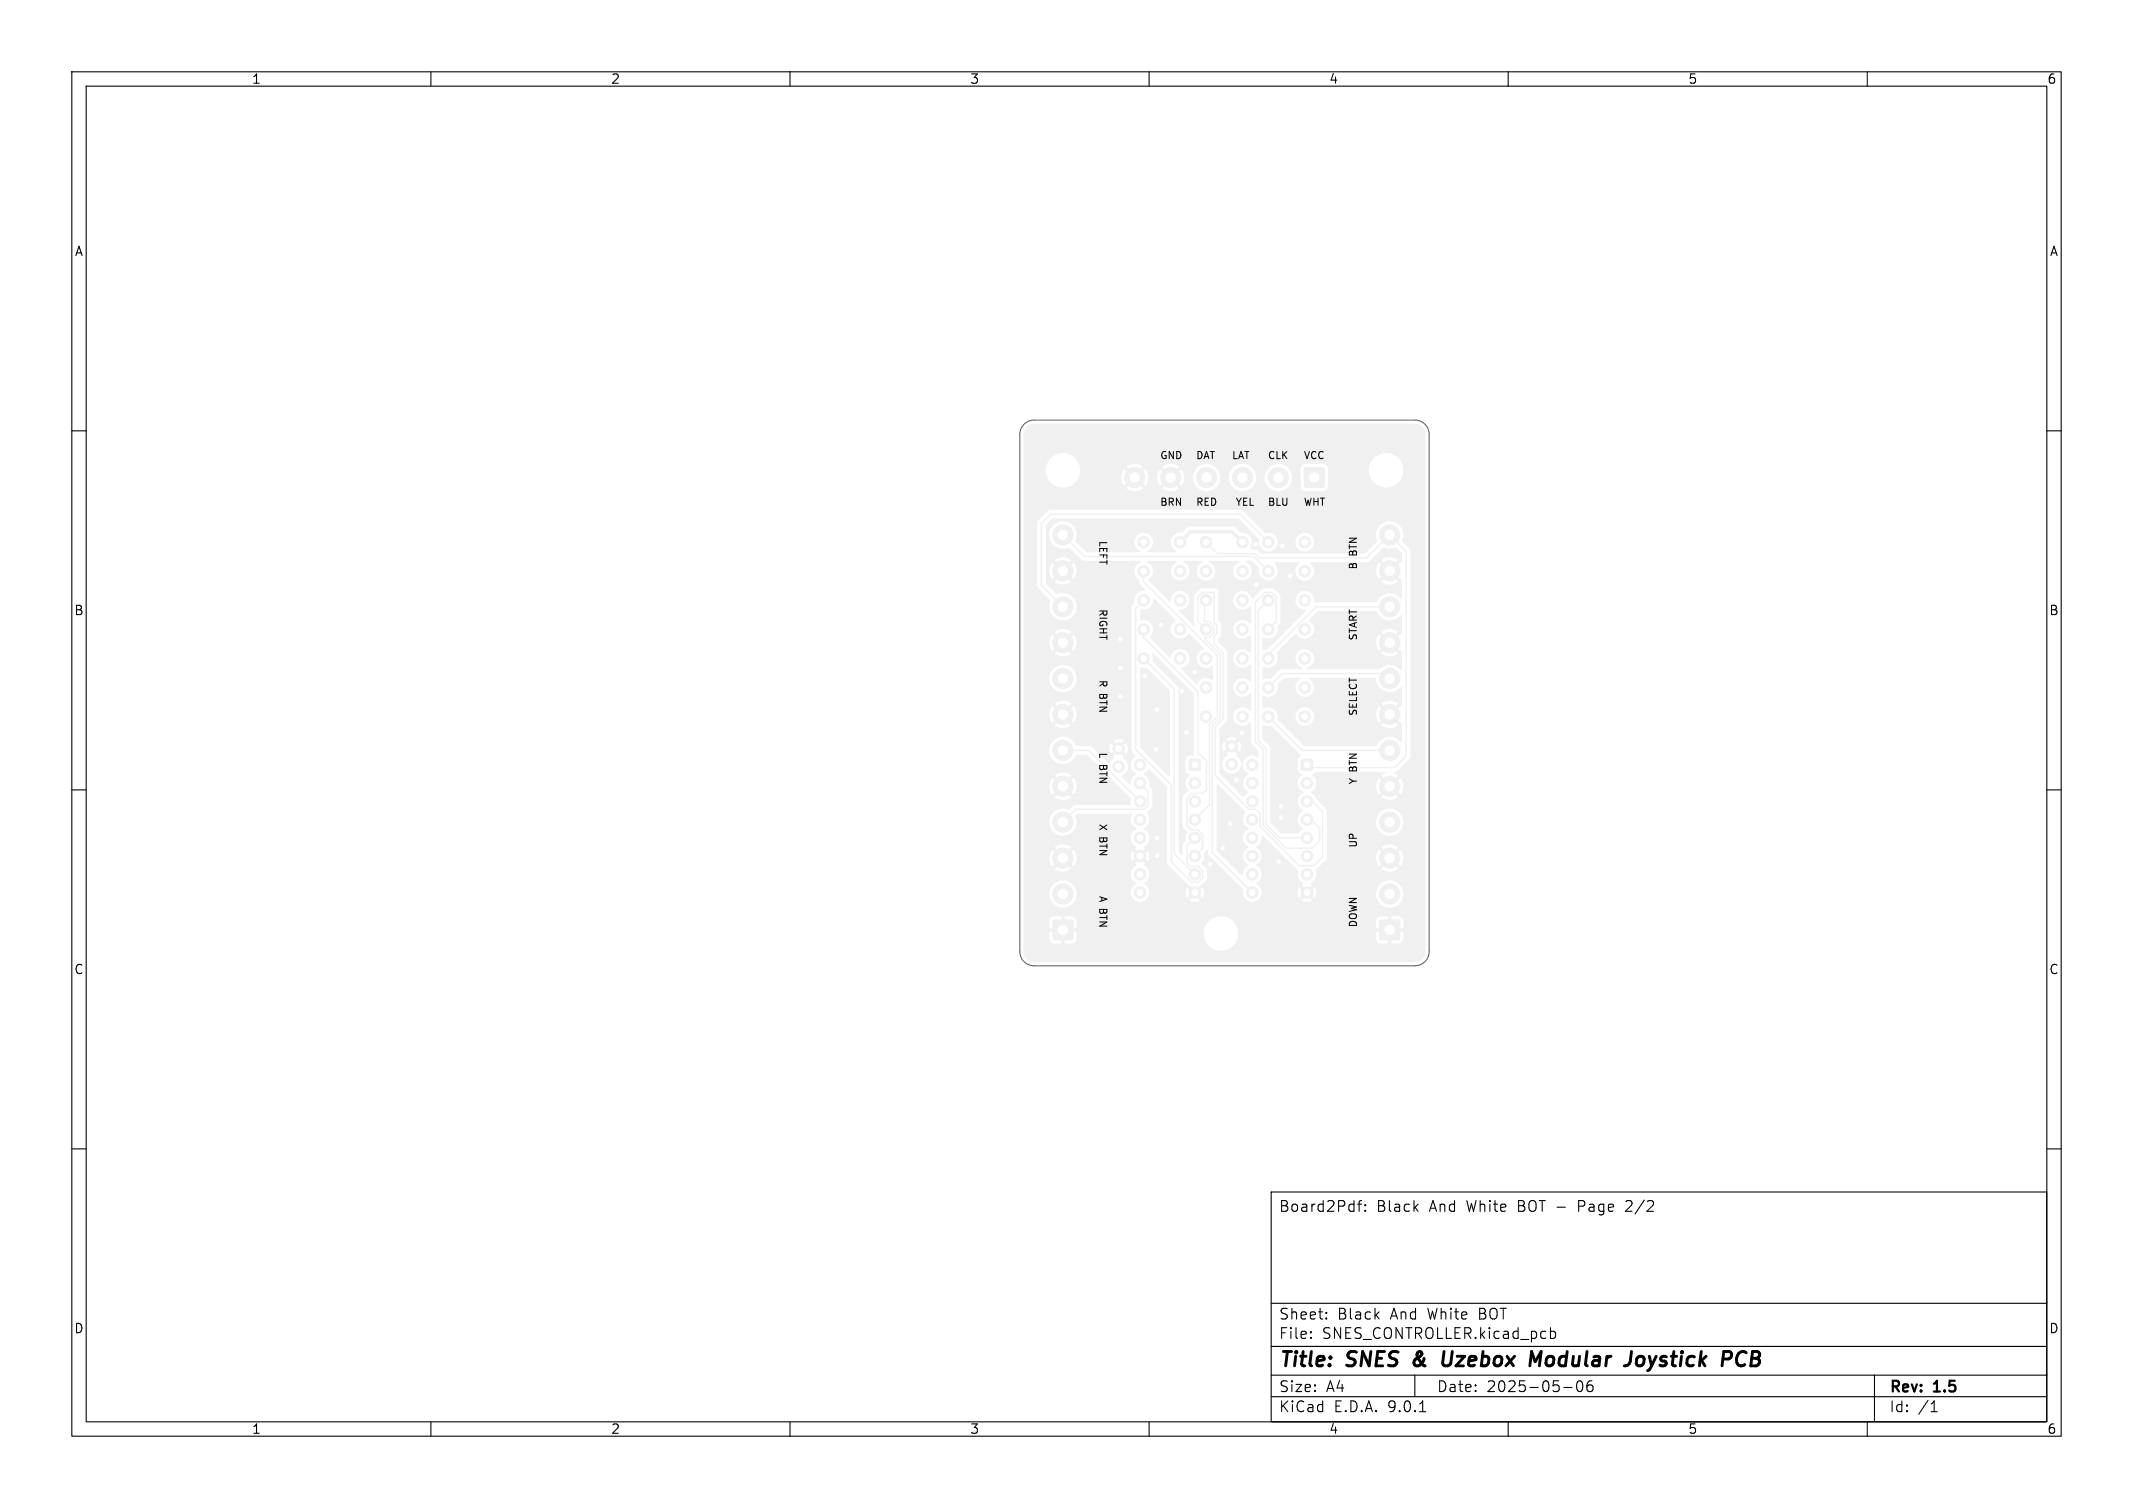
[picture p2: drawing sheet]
<svg xmlns="http://www.w3.org/2000/svg" width="297mm" height="210mm" viewBox="0 0 297 210" stroke-linecap="round" stroke-linejoin="round" font-family="sans-serif">
<g fill="#f0f0f0" stroke="#f0f0f0" stroke-width=".14">
<path d="M192.2 128.2l.2-.1 2.4 .1 .1 .2-.1 2.4-.1 .1-2.5-.1-.1-.1z"/>
<path d="M165.6 105.8l.2-.1 1.3 .1 .1 .2-.1 1.2-.2 .1-1.3-.1v-.1z"/>
<path d="M146.7 128.2l.2-.1 2.4 .1 .1 .2-.1 2.4-.1 .1-2.5-.1-.1-.1z"/>
<path d="M181.7 65.2l.2-.1 2.4 .1 .1 .2-.1 2.4-.1 .1-2.5-.1-.1-.1z"/>
<path d="M181.3 105.8l.1-.1 1.3 .1 .1 .2-.1 1.2-.2 .1-1.2-.1-.1-.1z"/>
<circle cx="173" cy="75.5" r=".8"/>
<circle cx="167.9" cy="75.5" r=".8"/>
<circle cx="173" cy="83.6" r=".8"/>
<circle cx="167.9" cy="83.6" r=".8"/>
<circle cx="164.3" cy="87.6" r=".8"/>
<circle cx="159.2" cy="87.6" r=".8"/>
<circle cx="193.5" cy="124.5" r="1.4"/>
<circle cx="193.5" cy="119.5" r="1.4"/>
<circle cx="193.5" cy="114.5" r="1.4"/>
<circle cx="193.5" cy="109.5" r="1.4"/>
<circle cx="193.5" cy="104.5" r="1.4"/>
<circle cx="193.5" cy="99.5" r="1.4"/>
<circle cx="193.5" cy="94.5" r="1.4"/>
<circle cx="193.5" cy="89.5" r="1.4"/>
<circle cx="193.5" cy="84.5" r="1.4"/>
<circle cx="193.5" cy="79.5" r="1.4"/>
<circle cx="193.5" cy="74.5" r="1.4"/>
<circle cx="166.4" cy="109.1" r=".8"/>
<circle cx="166.4" cy="111.6" r=".8"/>
<circle cx="166.4" cy="114.1" r=".8"/>
<circle cx="166.4" cy="116.7" r=".8"/>
<circle cx="166.4" cy="119.2" r=".8"/>
<circle cx="166.4" cy="121.8" r=".8"/>
<circle cx="166.4" cy="124.3" r=".8"/>
<circle cx="158.7" cy="124.3" r=".8"/>
<circle cx="158.7" cy="121.8" r=".8"/>
<circle cx="158.7" cy="119.2" r=".8"/>
<circle cx="158.7" cy="116.7" r=".8"/>
<circle cx="158.7" cy="114.1" r=".8"/>
<circle cx="158.7" cy="111.6" r=".8"/>
<circle cx="158.7" cy="109.1" r=".8"/>
<circle cx="158.7" cy="106.5" r=".8"/>
<circle cx="164.3" cy="91.7" r=".8"/>
<circle cx="159.2" cy="91.7" r=".8"/>
<circle cx="181.7" cy="95.7" r=".8"/>
<circle cx="176.6" cy="95.7" r=".8"/>
<circle cx="164.3" cy="75.5" r=".8"/>
<circle cx="159.2" cy="75.5" r=".8"/>
<circle cx="181.7" cy="79.5" r=".8"/>
<circle cx="176.6" cy="79.5" r=".8"/>
<circle cx="148" cy="124.5" r="1.4"/>
<circle cx="148" cy="119.5" r="1.4"/>
<circle cx="148" cy="114.5" r="1.4"/>
<circle cx="148" cy="109.5" r="1.4"/>
<circle cx="148" cy="104.5" r="1.4"/>
<circle cx="148" cy="99.5" r="1.4"/>
<circle cx="148" cy="94.5" r="1.4"/>
<circle cx="148" cy="89.5" r="1.4"/>
<circle cx="148" cy="84.5" r="1.4"/>
<circle cx="148" cy="79.5" r="1.4"/>
<circle cx="148" cy="74.5" r="1.4"/>
<circle cx="181.7" cy="75.5" r=".8"/>
<circle cx="176.6" cy="75.5" r=".8"/>
<circle cx="173" cy="79.5" r=".8"/>
<circle cx="167.9" cy="79.5" r=".8"/>
<circle cx="178" cy="66.5" r="1.4"/>
<circle cx="173" cy="66.5" r="1.4"/>
<circle cx="168" cy="66.5" r="1.4"/>
<circle cx="163" cy="66.5" r="1.4"/>
<circle cx="158" cy="66.5" r="1.4"/>
<circle cx="173" cy="95.7" r=".8"/>
<circle cx="167.9" cy="95.7" r=".8"/>
<circle cx="181.7" cy="99.8" r=".8"/>
<circle cx="176.6" cy="99.8" r=".8"/>
<circle cx="173" cy="87.6" r=".8"/>
<circle cx="167.9" cy="87.6" r=".8"/>
<circle cx="181.7" cy="87.6" r=".8"/>
<circle cx="176.6" cy="87.6" r=".8"/>
<circle cx="182" cy="109.1" r=".8"/>
<circle cx="182" cy="111.6" r=".8"/>
<circle cx="182" cy="114.1" r=".8"/>
<circle cx="182" cy="116.7" r=".8"/>
<circle cx="182" cy="119.2" r=".8"/>
<circle cx="182" cy="121.8" r=".8"/>
<circle cx="182" cy="124.3" r=".8"/>
<circle cx="174.4" cy="124.3" r=".8"/>
<circle cx="174.4" cy="121.8" r=".8"/>
<circle cx="174.4" cy="119.2" r=".8"/>
<circle cx="174.4" cy="116.7" r=".8"/>
<circle cx="174.4" cy="114.1" r=".8"/>
<circle cx="174.4" cy="111.6" r=".8"/>
<circle cx="174.4" cy="109.1" r=".8"/>
<circle cx="174.4" cy="106.5" r=".8"/>
<circle cx="171.5" cy="106.4" r=".8"/>
<circle cx="171.5" cy="103.9" r=".8"/>
<circle cx="155.8" cy="106.7" r=".8"/>
<circle cx="155.8" cy="104.2" r=".8"/>
<circle cx="173" cy="91.7" r=".8"/>
<circle cx="167.9" cy="91.7" r=".8"/>
<circle cx="181.7" cy="91.7" r=".8"/>
<circle cx="176.6" cy="91.7" r=".8"/>
<circle cx="181.7" cy="83.6" r=".8"/>
<circle cx="176.6" cy="83.6" r=".8"/>
<circle cx="164.3" cy="83.6" r=".8"/>
<circle cx="159.2" cy="83.6" r=".8"/>
<circle cx="173" cy="99.8" r=".8"/>
<circle cx="167.9" cy="99.8" r=".8"/>
<circle cx="164.3" cy="79.5" r=".8"/>
<circle cx="159.2" cy="79.5" r=".8"/>
<circle cx="174.8" cy="75.8" r=".4"/>
<circle cx="178.4" cy="113.9" r=".4"/>
<circle cx="178.4" cy="112.2" r=".4"/>
<circle cx="165.2" cy="102" r=".4"/>
<circle cx="168.5" cy="120.4" r=".4"/>
<circle cx="179.7" cy="80.2" r=".4"/>
<circle cx="170.3" cy="118.1" r=".4"/>
<circle cx="178.6" cy="76" r=".4"/>
<circle cx="161.2" cy="119.2" r=".4"/>
<circle cx="171.3" cy="114.7" r=".4"/>
<circle cx="172.2" cy="108.7" r=".4"/>
<circle cx="156" cy="97" r=".4"/>
<circle cx="161.1" cy="116.7" r=".4"/>
<circle cx="156" cy="93" r=".4"/>
<circle cx="161" cy="104.4" r=".4"/>
<circle cx="178.1" cy="120" r=".4"/>
<circle cx="159.5" cy="94.1" r=".4"/>
<circle cx="173" cy="102.1" r=".4"/>
<circle cx="161.1" cy="98.8" r=".4"/>
<circle cx="166.4" cy="93.6" r=".4"/>
<circle cx="161.7" cy="87.1" r=".4"/>
<circle cx="164.6" cy="96.3" r=".4"/>
<circle cx="156" cy="89" r=".4"/>
<circle cx="175" cy="81.4" r=".4"/>
</g>
<path d="M164.3 75.5l1.5-1.4h5.8l1.4 1.4" fill="none" stroke="#f0f0f0" stroke-width=".5"/>
<g fill="none" stroke="#f0f0f0" stroke-width=".2">
<path d="M148 74.5l3 3h23.6l2 2.1M159.2 79.6v1.4l10.3 10.3v8.5l-1.1 1.1v11.2l-2 2M167.9 75.5l1.6 1.6h5.2l.6 .6h15l3.2-3.2 2.3 2.3v28.5l-1.6 1.6h-11.8l-.4-.4M176.6 75.5l-3.9-3.9h-26.4l-1.3 1.3v8.6l3 3M159.2 87.7v1.1l7.6 7.6v8.4l1.2 1.2v4l-.5 .5h-1.6l-.6 .6v3.8l.6 .7h.9l.7 .6v1.9l-1.1 1.1M159.2 83.6l-1.1 1.1v19.7l5 4.9v10.8l2.8 2.8h.9l.7-.7v-.9l-.7-.6h-1l-.5-.6v-2.3l1.1-1.1M159.2 91.7l4.3 4.3v22.9l2.9 2.9M166.8 84.1h.1M167.9 87.7l-1.1-1.1v-3.5l.7-.6h1.6v4.2l.3 .3v1.3l-.3 .3v1.1l1.2 1.2v9.2l-1.1 1.1v6.8l4.7 4.7h.9l.7 .6v1.8l5.4 5.5h2.1l1.2-1.2v-6.4l-1.4-1.4h-.8M167.9 83.6l-.2 .2v2.7h.7l.6 .7v.9l-.6 .7h-.7v.1l2.2 2.2v8.8l-1.1 1.1v17.7l5.6 5.6M168.4 82.5h.1M176.6 87.7l1.1-1.1v-3.5l-.6-.6h-1l-1.3 1.3v19.5l1.1 1.1v10.5l3.1 3.2h3.7l1.1-1v-1.8l-1.3-1.2h-.5"/>
<path d="M176.6 99.8l4.7 4.7h12.2M176.6 83.6l-1.4 1.4v18.2l1.1 1v10.6l1.9 1.9h3.8M193.5 94.5l-.7-.7h-14.2l-2 2M193.5 84.5h-10.2l-6.7 6.7v.5M148 104.5h3.6l7.1 7.1M158.7 109.1l1.1 1.1v2l-.5 .5h-9.5l-1.8 1.8"/>
</g>
<g fill="#f0f0f0">
<path d="M169.4 109.3h.2l3.9 3.9a1.41 1.41 0 0 0 .3 2.2 1.39 1.39 0 0 0-.1 2.4l.1 .1a1.39 1.39 0 0 0-.1 2.4l.1 .2a1.61 1.61 0 0 0-.8 1.4h-.1l-3.5-3.5z"/>
<path d="M160.4 91h.2l5.6 5.6v8.6a.9 .9 0 0 0-1.1 .7v1.2a1.01 1.01 0 0 0 .6 .8 1.49 1.49 0 0 0-.2 2.2l-.7 .7-.1 .3v3.9l.1 .3 .5 .5v.2a1.58 1.58 0 0 0-.2 1.1l-.4 .4v1.4l-.2 .1-.4-.4v-22.7l-.1-.3-3.5-3.5z"/>
<path d="M175.9 101l1.1 .1 4.1 4 .1 .1-.4 .3-.1 .3v1.3a1.01 1.01 0 0 0 .6 .8 1.39 1.39 0 0 0 .1 2.3l.1 .1a1.39 1.39 0 0 0-.2 2.4l.2 .2a1.42 1.42 0 0 0-.8 1.2 1.42 1.42 0 0 0 .8 1.3l-.7 .7h-2.4l-1.5-1.6v-10.4l-.2-.3-.9-.9z"/>
<path d="M159.7 78.1h4.1l.1 .1v.1a1.31 1.31 0 0 0-.6 2 1.31 1.31 0 0 0 2.1 0 1.31 1.31 0 0 0-.6-2l-.1-.1 .2-.1h2.5l.1 .1a1.33 1.33 0 0 0-.6 2.1 1.33 1.33 0 0 0 2.1-.1 1.41 1.41 0 0 0-.7-2l.2-.1h4l.1 .1v.1a1.31 1.31 0 0 0-.7 2 1.31 1.31 0 0 0 2.2 0 1.31 1.31 0 0 0-.7-2v-.1l.1-.1h.8l1 1a1.33 1.33 0 0 0 .7 1.6 1.33 1.33 0 0 0 1.7-.5 1.33 1.33 0 0 0-.3-1.8l.1-.1h3.3l.1 .2a1.32 1.32 0 0 0-.2 1.9 1.32 1.32 0 0 0 2 0 1.32 1.32 0 0 0-.3-2l.2-.1h7.8l.3-.1 2-2a2.56 2.56 0 0 0 1.7 .1l.8 .7v1.3l-1.1 1-.4-.4 1-.9-.1-.1a1.89 1.89 0 0 0-2.3 .1l1 .9-.4 .4-.9-1-.1 .1a1.89 1.89 0 0 0 .1 2.3l.9-1 .4 .4-1 .9 .1 .1a1.89 1.89 0 0 0 2.3-.1l-1-.9 .4-.4 1.1 1.1v2.4l-.1 .1a1.99 1.99 0 0 0-3.4 .6h-8.6l-.1-.1a1.32 1.32 0 0 0-1.2-1.5 1.32 1.32 0 0 0-1.4 1.3 1.32 1.32 0 0 0 1.4 1.3v.2l-5.2 5.3-.7 .2-.1-.2 .1-1.6a1.43 1.43 0 0 0 1.8-.5 1.39 1.39 0 0 0 .2-1 .92 .92 0 0 0 .4-.8v-3.4l-.1-.3-.8-.8-.3-.1h-1.2l-1.5 1.5a1.58 1.58 0 0 0-1.3-1.1 1.31 1.31 0 0 0-1.3 1.9 1.31 1.31 0 0 0 2.3 .2l.1 .1v2.2l-.1 .1a1.32 1.32 0 0 0-2-.1 1.32 1.32 0 0 0 0 1.9 1.32 1.32 0 0 0 2-.1l.1 .1v2.2l-.1 .1a1.32 1.32 0 0 0-2-.2 1.32 1.32 0 0 0 0 2 1.32 1.32 0 0 0 2-.2l.1 .1v2.2l-.1 .1a1.32 1.32 0 0 0-2-.1 1.32 1.32 0 0 0 0 1.9 1.32 1.32 0 0 0 2-.1l.1 .1v2.2l-.1 .1a1.32 1.32 0 0 0-2-.2 1.32 1.32 0 0 0 0 2 1.32 1.32 0 0 0 2-.2l.1 .1v2.7l.1 .3 .9 .9v.8a1.37 1.37 0 0 0-2.1 .9h-.3l-.2-.6-.5-.4v-.2l.1-.1-.7-.7 .3-.1 .1-.2 .7 .6a1.29 1.29 0 0 0 0-1.4l-.7 .7-.2-.3-.2-.1 .7-.7a1.29 1.29 0 0 0-1.4 .1l.7 .6-.2 .1-.2 .3-.7-.7a1.29 1.29 0 0 0 0 1.5l.7-.7 .2 .3h.2l-.7 .7 .1 .2a1.31 1.31 0 0 0-.1 2.4 1.31 1.31 0 0 0 2-1.3h.3v.1a1.55 1.55 0 0 0 .7 1.4 1.42 1.42 0 0 0-.7 1.3 1.42 1.42 0 0 0 .7 1.2l-.6 .7h-.2l-3.2-3.3v-6.2l1-1 .1-.3v-9.3l-.1-.3-1.1-1.2v-.5l.3-.5v-1.5l-.3-.5-.1-4.1-.2-.3-.3-.1h-1.7l-.3 .1-.8 .8-.1 .3v3.5l.2 .4-.1 .1h-.2l-1.9-2v-.1a1.42 1.42 0 0 0 1.3-1.9 1.32 1.32 0 0 0-1.5-.8 1.32 1.32 0 0 0-1 1.4h-.2l-2.9-2.9v-.1a1.36 1.36 0 0 0-.3-2.5z"/>
<path d="M158.8 93h.9l3.2 3.3v11.7l-.1 .1h-.1l-4-4z"/>
<path d="M175.9 96.9a1.42 1.42 0 0 0 1.9-.7l.1-.3v-.5l.9-1h2.1l.2 .1a1.33 1.33 0 0 0-.5 2 1.33 1.33 0 0 0 2.1 .1 1.33 1.33 0 0 0-.4-2.1l.1-.1h9.1a1.97 1.97 0 0 0 3.1 1.7l.4-.4h.2v2.6l-1.1 1-.4-.4 1-.9a1.88 1.88 0 0 0-2.4 0l1 .9-.4 .4-.9-1a1.85 1.85 0 0 0-.4 1.4h-8.6a1.3 1.3 0 0 0-2-1 1.3 1.3 0 0 0 0 2.2 1.3 1.3 0 0 0 2-1v-.2h8.6l.1 .4 .3 .6 .9-1 .4 .4-1 .9a1.88 1.88 0 0 0 2.4 0l-1-.9 .4-.4 1.1 1.1v2.4l-.1 .1a1.99 1.99 0 0 0-3.4 .6h-10.1l-3.7-3.7a1.39 1.39 0 0 0-.5-1.4 1.39 1.39 0 0 0-1.5-.1l-.1-.2z"/>
<path d="M158.8 84.9a1.37 1.37 0 0 0 1.8-1.5h.1l3 3a1.33 1.33 0 0 0-.4 2 1.33 1.33 0 0 0 2 .1l.2-.3 .1 .1 2 1.9v.2a1.34 1.34 0 0 0-.8 1.9 1.34 1.34 0 0 0 2 .4l.1 .1-.1 1.9a1.41 1.41 0 0 0-2.1 .5h-.2l-2-2.1a1.34 1.34 0 0 0 1.1-1.5 1.34 1.34 0 0 0-1.4-1.2 1.53 1.53 0 0 0-1.2 1.2l-.2-.1-2.7-2.8a1.34 1.34 0 0 0 .3-1.7 1.34 1.34 0 0 0-1.6-.6l-.1-.1z"/>
<path d="M182.3 86.3l1.3-1.2h8.1a1.95 1.95 0 0 0 3.4 .5l.1 .2v2.5l-1.1 1-.4-.4 1-.9a1.88 1.88 0 0 0-2.4 0l1 .9-.4 .4-.9-1a1.88 1.88 0 0 0 0 2.4l.9-1 .4 .4-1 .9a1.88 1.88 0 0 0 2.4 0l-1-.9 .4-.4 1.1 1.1v2.4l-.1 .1a2.05 2.05 0 0 0-3-.1h-10l-.2-.1a1.47 1.47 0 0 0 .9-2.1 1.31 1.31 0 0 0-2.2 0 1.31 1.31 0 0 0 .8 2v.1l-.1 .1h-3l-1.3 1.3-.5-.1-.6 .2-.1-.1 .1-1.6a1.42 1.42 0 0 0 1.9-.7 1.53 1.53 0 0 0-.1-1.3l2.7-2.7a1.34 1.34 0 0 0 2.2 .4 1.34 1.34 0 0 0-.3-2.1z"/>
<path d="M142.9 59.5l.5-.4 .6-.1h52.9a1.5 1.5 0 0 1 1.6 1.5v4.9h-3.1a2.4 2.4 0 0 0-2.4-2.3 2.4 2.4 0 0 0-2.4 2.2h-5.7l-.2-.4-.4-.3h-2.6a.75 .75 0 0 0-.6 .7v1.1h-1.2a1.9 1.9 0 0 0-1.9-1.8 1.9 1.9 0 0 0-1.9 1.8h-1.2v-.3a1.9 1.9 0 0 0-2-1.5 1.9 1.9 0 0 0-1.8 1.8h-1.2v-.3a1.9 1.9 0 0 0-2-1.5 1.9 1.9 0 0 0-1.8 1.8h-1.2l-.1-.5-.3-.6-.9 1-.4-.4 1-.9-.1-.1a1.89 1.89 0 0 0-2.3 .1l1 .9-.4 .4-.9-1-.3 .6-.1 .5h-1.2l-.1-.5-.3-.6-.9 1-.4-.4 1-.9-.1-.1a1.89 1.89 0 0 0-2.3 .1l1 .9-.4 .4-.9-1-6.1 .1v-.3a2.4 2.4 0 0 0-3.9-1.5 2.4 2.4 0 0 0 .5 4.1 2.4 2.4 0 0 0 3.4-2.3h6.1h-.1a1.89 1.89 0 0 0 .1 2.3l.9-1 .4 .4-1 .9 .1 .1a1.89 1.89 0 0 0 2.3-.1l-1-.9 .4-.4 .9 1 .3-.6 .1-.7h1.2l.1 .7 .3 .6 .9-1 .4 .4-1 .9 .1 .1a1.89 1.89 0 0 0 2.3-.1l-1-.9 .4-.4 .9 1 .3-.6 .1-.7h1.2a1.9 1.9 0 0 0 1.9 2 1.9 1.9 0 0 0 1.9-2h1.2v.2a1.9 1.9 0 0 0 2 1.8 1.9 1.9 0 0 0 1.8-2h1.2v.2a1.9 1.9 0 0 0 2 1.8 1.9 1.9 0 0 0 1.8-2h1.2v1.4l.2 .3 .2 .2 2.7 .1a.74 .74 0 0 0 .7-.7v-2.4h5.7a2.4 2.4 0 0 0 2.4 2.6 2.4 2.4 0 0 0 2.4-2.5h3.1v40h-2.1v-28.7l-.1-.3-1-1a2.16 2.16 0 0 0-1-2.6 1.96 1.96 0 0 0-2.2 .4 1.96 1.96 0 0 0-.4 2.2h-8.7v-.2a1.3 1.3 0 0 0-1.4-1 1.3 1.3 0 0 0-1.2 1.2h-2.5v-.2a1.45 1.45 0 0 0-1.7-1l-3.1-3.1-.3-.1h-26.7l-1.6 1.5-.1 .3v8.8l.1 .3 1.8 1.8a1.92 1.92 0 0 0 1.4 2.7 1.92 1.92 0 0 0 2.2-2.2 1.92 1.92 0 0 0-2.7-1.4l-1.6-1.6v-8l1-1h25.8l2.9 2.9a1.33 1.33 0 0 0 1.1 1.7 1.33 1.33 0 0 0 1.5-1.4h2.5v.2a1.3 1.3 0 0 0 1.4 1.2 1.3 1.3 0 0 0 1.2-1.4h8.7l-1.7 1.7h-14.4l-.6-.6h-.9l-.1-.1a1.36 1.36 0 0 0 .1-1.6 1.36 1.36 0 0 0-1.4-.6l-.7-.7-.4-.2h-5.9l-.4 .2-.7 .7a1.36 1.36 0 0 0-1.5 .9 1.36 1.36 0 0 0 .7 1.7l-.1 .1h-3.8l-.1-.2a1.32 1.32 0 0 0 .4-2 1.32 1.32 0 0 0-2.1 .1 1.32 1.32 0 0 0 .6 2l-.1 .1h-7.3l-1.5-1.5-.1-.1a1.91 1.91 0 0 0-1.5-2.7 1.91 1.91 0 0 0-2.1 2.3 1.91 1.91 0 0 0 2.8 1.3l1.7 1.8 .3 .1h7.9v.2l-.2 .1a1.28 1.28 0 0 0-.6 1h-8.1l-.1-.5-.3-.6-.9 1-.4-.4 1-.9-.1-.1a1.89 1.89 0 0 0-2.3 .1l1 .9-.4 .4-.9-1-.1 .1a1.89 1.89 0 0 0 .1 2.3l.9-1 .4 .4-1 .9 .1 .1a1.89 1.89 0 0 0 2.3-.1l-1-.9 .4-.4 .9 1 .3-.6 .1-.7h8.1a1.57 1.57 0 0 0 .6 1.4l.1 .4 .8 .9v.1a1.45 1.45 0 0 0-1.6 1.8l-.4 .6v4.8h-7.6l-.1-.5-.3-.6-.9 1-.4-.4 1-.9-.1-.1a1.89 1.89 0 0 0-2.3 .1l1 .9-.4 .4-.9-1-.1 .1a1.89 1.89 0 0 0 .1 2.3l.9-1 .4 .4-1 .9 .1 .1a1.89 1.89 0 0 0 2.3-.1l-1-.9 .4-.4 .9 1 .3-.6 .1-.7h7.6v5h-7.6a1.9 1.9 0 0 0-2.9-1.5 1.9 1.9 0 0 0 0 3.2 1.9 1.9 0 0 0 2.9-1.5v-.2h7.6v5h-7.6l-.1-.5-.3-.6-.9 1-.4-.4 1-.9a1.88 1.88 0 0 0-2.4 0l1 .9-.4 .4-.9-1-.1 .1a1.89 1.89 0 0 0 .1 2.3l.9-1 .4 .4-1 .9 .1 .1a1.89 1.89 0 0 0 2.3-.1l-1-.9 .4-.4 .9 1 .3-.6 .1-.7h7.6v5l.2 .3 .4 .5v.1a1.37 1.37 0 0 0 .1 2.5l-.1 .1a1.42 1.42 0 0 0-.7 1.3h-.2l-1.1-1.1a1.41 1.41 0 0 0 .9-1.3 1.41 1.41 0 0 0-.7-1.3l.2-.2-.7-.6 .3-.2 .1-.2 .7 .6a1.29 1.29 0 0 0-.1-1.4l-.6 .7-.2-.3h-.2l.6-.8a1.29 1.29 0 0 0-1.4 .1l.7 .7-.3 .1v.2l-.8-.6a1.29 1.29 0 0 0 .1 1.4l.7-.7v.2l.3 .2-.7 .6 .2 .3-.8 .8-2.5-2.5h-2.1a1.92 1.92 0 0 0-2.9-.9 1.92 1.92 0 0 0 0 3.1 1.92 1.92 0 0 0 2.9-1h1.6l4.3 4.3h-5.8l-.1-.5-.3-.6-.9 1-.4-.4 1-.9a1.88 1.88 0 0 0-2.4 0l1 .9-.4 .4-.9-1-.1 .1a1.89 1.89 0 0 0 .1 2.3l.9-1 .4 .4-1 .9 .1 .1a1.89 1.89 0 0 0 2.3-.1l-1-.9 .4-.4 .9 1 .3-.6 .1-.7h5.8l1.8 1.8v.8l-.1 .1h-7.7l-.9 .7a1.91 1.91 0 0 0-2.7 1.5 1.91 1.91 0 0 0 2.3 2.1 1.91 1.91 0 0 0 1.3-2.8l.4-.3h7.4l.1 .1a1.46 1.46 0 0 0 .6 2 1.42 1.42 0 0 0-.8 1.3 1.42 1.42 0 0 0 .8 1.2l-.2 .2 .7 .7-.3 .2-.1 .2-.6-.7-.2 .4v.5h-7.6l-.1-.5-.3-.6-.9 1-.4-.4 1-.9a1.88 1.88 0 0 0-2.4 0l1 .9-.4 .4-.9-1-.1 .1a1.89 1.89 0 0 0 .1 2.3l.9-1 .4 .4-1 .9 .1 .1a1.89 1.89 0 0 0 2.3-.1l-1-.9 .4-.4 .9 1 .3-.6 .1-.7h7.6l.2 .5 .6-.6 .1 .2 .3 .1-.7 .7 .2 .1v.2a1.37 1.37 0 0 0-.8 1.2 1.37 1.37 0 0 0 .8 1.2l-.6 .6-.2 .8h-7.5a1.9 1.9 0 0 0-2.9-1.5 1.9 1.9 0 0 0 0 3.2 1.9 1.9 0 0 0 2.9-1.5v-.2h7.5a1.33 1.33 0 0 0 2.2 .9 1.33 1.33 0 0 0-.3-2.3 1.42 1.42 0 0 0 .7-1.2 1.42 1.42 0 0 0-.7-1.3l.2-.2-.7-.7 .3-.1v-.2l.8 .6a1.29 1.29 0 0 0-.1-1.4l-.7 .7v-.2l-.3-.2 .7-.7-.2-.1v-.1a1.37 1.37 0 0 0 .8-1.3 1.37 1.37 0 0 0-.8-1.2 1.46 1.46 0 0 0 .4-2.2l.6-.7 .1-.3v-2.1l-.4-.6a1.51 1.51 0 0 0-.7-1.7l.6-.6 .2-.1 2.4 2.5v10.5l.1 .3 2.9 2.9 .4 .2 .4 .4-.2 .1-.1 .3-.7-.7a1.29 1.29 0 0 0 0 1.4l.7-.7 .1 .3 .2 .1-.6 .7a1.29 1.29 0 0 0 1.4 0l-.7-.7 .3-.2 .1-.2 .7 .7a1.29 1.29 0 0 0-.1-1.4l-.6 .7-.1-.2-.3-.2 .4-.4 .4-.2 .7-.7 .2-.3-.1-1.2-.7-.8 .1-.2a1.57 1.57 0 0 0 .3-1.3l.3-.4h.2l.1 .7 4.8 4.8a1.33 1.33 0 0 0 .9 1.6 1.33 1.33 0 0 0 1.6-.8 1.33 1.33 0 0 0-.7-1.7 1.42 1.42 0 0 0 .8-1.2 1.42 1.42 0 0 0-.8-1.3 1.43 1.43 0 0 0 0-2.5l.1-.2a1.37 1.37 0 0 0 .7-1.4h.2l4.9 4.8a1.48 1.48 0 0 0 .7 1.8l-.2 .2 .6 .7-.2 .2-.1 .2-.7-.7a1.29 1.29 0 0 0 0 1.4l.7-.7 .1 .2 .2 .2-.6 .7a1.29 1.29 0 0 0 1.4 0l-.7-.7 .3-.2 .1-.2 .7 .7a1.29 1.29 0 0 0 0-1.4l-.7 .7-.1-.2-.3-.2 .7-.7-.2-.1v-.1a1.41 1.41 0 0 0 .7-1.9l1.4-1.4 .2-.3v-6.5l-.2-.3-1.3-1.3-.3-.5-.4-.4a.28 .28 0 0 1 .2-.3 1.4 1.4 0 0 0-.1-2.2l.5-.4h9.5l.1 .2-.5 .3 1 .9-.4 .4-.9-1a1.88 1.88 0 0 0 0 2.4l.9-1 .4 .4-1 .9 .1 .1a1.89 1.89 0 0 0 2.3-.1l-1-.9 .4-.4 .9 1 .1-.1a1.89 1.89 0 0 0-.1-2.3l-.9 1-.4-.4 1-.9-.5-.3v-.1l.4-.2 1.7-1.7 .1-.3h2.1v9h-3.1v-.3a1.9 1.9 0 0 0-3.1-1.1 1.9 1.9 0 0 0 .4 3.2 1.9 1.9 0 0 0 2.7-1.8h3.1v5h-3.1l-.1-.5-.3-.6-.9 1-.4-.4 1-.9-.1-.1a1.89 1.89 0 0 0-2.3 .1l1 .9-.4 .4-.9-1-.1 .1a1.89 1.89 0 0 0 .1 2.3l.9-1 .4 .4-1 .9 .1 .1a1.89 1.89 0 0 0 2.3-.1l-1-.9 .4-.4 .9 1 .3-.6 .1-.7h3.1v5h-3.1a1.9 1.9 0 0 0-2.9-1.5 1.9 1.9 0 0 0 0 3.2 1.9 1.9 0 0 0 2.9-1.5v-.2h3.1v3.9h-3.1l-.2-.4-.2-.2-1.2-.1v1.3h-.5v-1.3h-1.1l-.3 .2-.2 .2-.1 1.3h1.3v.5h-1.3v.1h-19.2v-.3a2.4 2.4 0 0 0-4.1-1.3h-18.4l-.2-.4-.2-.2-1.2-.1v1.3h-.5v-1.3h-1.1l-.3 .2-.2 .2-.1 1.3h1.3v.5h-1.3v1l.2 .3 .2 .2 1.3 .1v-1.3h.5v1.3h1l.3-.2 .3-.4v-1h-1.3v-.5h1.3v-1h18.4a2.4 2.4 0 0 0 .8 3.9 2.4 2.4 0 0 0 3.3-2.3h19.2v.9l.2 .3 .2 .2 1.3 .1v-1.3h.5v1.3h.9l.4-.2 .2-.2 .1-1.2h-1.3v-.5h1.3v-1h3.1v4.2a1.5 1.5 0 0 1-1.5 1.5h-53a1.5 1.5 0 0 1-1.5-1.5v-72l.1-.6z"/>
</g>
<g fill="#fff" stroke="#fff" stroke-width=".14">
<circle cx="174.8" cy="75.8" r=".25"/>
<circle cx="178.4" cy="113.8" r=".25"/>
<circle cx="178.4" cy="112.2" r=".25"/>
<circle cx="165.2" cy="102" r=".25"/>
<circle cx="168.5" cy="120.4" r=".25"/>
<circle cx="179.7" cy="80.2" r=".25"/>
<circle cx="170.3" cy="118.1" r=".25"/>
<circle cx="178.6" cy="76" r=".25"/>
<circle cx="161.2" cy="119.1" r=".25"/>
<circle cx="171.3" cy="114.7" r=".25"/>
<circle cx="172.2" cy="108.7" r=".25"/>
<circle cx="156" cy="97" r=".25"/>
<circle cx="161.1" cy="116.7" r=".25"/>
<circle cx="156" cy="93" r=".25"/>
<circle cx="161" cy="104.4" r=".25"/>
<circle cx="178.1" cy="120" r=".25"/>
<circle cx="159.5" cy="94.2" r=".25"/>
<circle cx="173" cy="102.1" r=".25"/>
<circle cx="161.1" cy="98.8" r=".25"/>
<circle cx="166.4" cy="93.6" r=".25"/>
<circle cx="161.7" cy="87" r=".25"/>
<circle cx="164.6" cy="96.3" r=".25"/>
<circle cx="156" cy="89" r=".25"/>
<circle cx="175" cy="81.4" r=".25"/>
<circle cx="173" cy="75.5" r=".4"/>
<circle cx="167.9" cy="75.5" r=".4"/>
<circle cx="173" cy="83.6" r=".4"/>
<circle cx="167.9" cy="83.6" r=".4"/>
<circle cx="164.3" cy="87.7" r=".4"/>
<circle cx="159.2" cy="87.7" r=".4"/>
<circle cx="193.5" cy="129.5" r=".65"/>
<circle cx="193.5" cy="124.5" r=".65"/>
<circle cx="193.5" cy="119.5" r=".65"/>
<circle cx="193.5" cy="114.5" r=".65"/>
<circle cx="193.5" cy="109.5" r=".65"/>
<circle cx="193.5" cy="104.5" r=".65"/>
<circle cx="193.5" cy="99.5" r=".65"/>
<circle cx="193.5" cy="94.5" r=".65"/>
<circle cx="193.5" cy="89.5" r=".65"/>
<circle cx="193.5" cy="84.5" r=".65"/>
<circle cx="193.5" cy="79.5" r=".65"/>
<circle cx="193.5" cy="74.5" r=".65"/>
<circle cx="166.4" cy="106.5" r=".4"/>
<circle cx="166.4" cy="109.1" r=".4"/>
<circle cx="166.4" cy="111.6" r=".4"/>
<circle cx="166.4" cy="114.1" r=".4"/>
<circle cx="166.4" cy="116.7" r=".4"/>
<circle cx="166.4" cy="119.2" r=".4"/>
<circle cx="166.4" cy="121.8" r=".4"/>
<circle cx="166.4" cy="124.3" r=".4"/>
<circle cx="158.7" cy="124.3" r=".4"/>
<circle cx="158.7" cy="121.8" r=".4"/>
<circle cx="158.7" cy="119.2" r=".4"/>
<circle cx="158.7" cy="116.7" r=".4"/>
<circle cx="158.7" cy="114.1" r=".4"/>
<circle cx="158.7" cy="111.6" r=".4"/>
<circle cx="158.7" cy="109.1" r=".4"/>
<circle cx="158.7" cy="106.5" r=".4"/>
<circle cx="164.3" cy="91.7" r=".4"/>
<circle cx="159.2" cy="91.7" r=".4"/>
<circle cx="193" cy="65.5" r="2.15"/>
<circle cx="181.7" cy="95.8" r=".4"/>
<circle cx="176.6" cy="95.8" r=".4"/>
<circle cx="164.3" cy="75.5" r=".4"/>
<circle cx="159.2" cy="75.5" r=".4"/>
<circle cx="170" cy="130" r="2.15"/>
<circle cx="181.7" cy="79.6" r=".4"/>
<circle cx="176.6" cy="79.6" r=".4"/>
<circle cx="148" cy="129.5" r=".65"/>
<circle cx="148" cy="124.5" r=".65"/>
<circle cx="148" cy="119.5" r=".65"/>
<circle cx="148" cy="114.5" r=".65"/>
<circle cx="148" cy="109.5" r=".65"/>
<circle cx="148" cy="104.5" r=".65"/>
<circle cx="148" cy="99.5" r=".65"/>
<circle cx="148" cy="94.5" r=".65"/>
<circle cx="148" cy="89.5" r=".65"/>
<circle cx="148" cy="84.5" r=".65"/>
<circle cx="148" cy="79.5" r=".65"/>
<circle cx="148" cy="74.5" r=".65"/>
<circle cx="181.7" cy="75.5" r=".4"/>
<circle cx="176.6" cy="75.5" r=".4"/>
<circle cx="173" cy="79.6" r=".4"/>
<circle cx="167.9" cy="79.6" r=".4"/>
<circle cx="183" cy="66.5" r=".65"/>
<circle cx="178" cy="66.5" r=".65"/>
<circle cx="173" cy="66.5" r=".65"/>
<circle cx="168" cy="66.5" r=".65"/>
<circle cx="163" cy="66.5" r=".65"/>
<circle cx="158" cy="66.5" r=".65"/>
<circle cx="173" cy="95.8" r=".4"/>
<circle cx="167.9" cy="95.8" r=".4"/>
<circle cx="148" cy="65.5" r="2.15"/>
<circle cx="181.7" cy="99.8" r=".4"/>
<circle cx="176.6" cy="99.8" r=".4"/>
<circle cx="173" cy="87.7" r=".4"/>
<circle cx="167.9" cy="87.7" r=".4"/>
<circle cx="181.7" cy="87.7" r=".4"/>
<circle cx="176.6" cy="87.7" r=".4"/>
<circle cx="182" cy="106.5" r=".4"/>
<circle cx="182" cy="109.1" r=".4"/>
<circle cx="182" cy="111.6" r=".4"/>
<circle cx="182" cy="114.1" r=".4"/>
<circle cx="182" cy="116.7" r=".4"/>
<circle cx="182" cy="119.2" r=".4"/>
<circle cx="182" cy="121.8" r=".4"/>
<circle cx="182" cy="124.3" r=".4"/>
<circle cx="174.4" cy="124.3" r=".4"/>
<circle cx="174.4" cy="121.8" r=".4"/>
<circle cx="174.4" cy="119.2" r=".4"/>
<circle cx="174.4" cy="116.7" r=".4"/>
<circle cx="174.4" cy="114.1" r=".4"/>
<circle cx="174.4" cy="111.6" r=".4"/>
<circle cx="174.4" cy="109.1" r=".4"/>
<circle cx="174.4" cy="106.5" r=".4"/>
<circle cx="171.5" cy="106.4" r=".4"/>
<circle cx="171.5" cy="103.9" r=".4"/>
<circle cx="155.8" cy="106.8" r=".4"/>
<circle cx="155.8" cy="104.2" r=".4"/>
<circle cx="173" cy="91.7" r=".4"/>
<circle cx="167.9" cy="91.7" r=".4"/>
<circle cx="181.7" cy="91.7" r=".4"/>
<circle cx="176.6" cy="91.7" r=".4"/>
<circle cx="181.7" cy="83.6" r=".4"/>
<circle cx="176.6" cy="83.6" r=".4"/>
<circle cx="164.3" cy="83.6" r=".4"/>
<circle cx="159.2" cy="83.6" r=".4"/>
<circle cx="173" cy="99.8" r=".4"/>
<circle cx="167.9" cy="99.8" r=".4"/>
<circle cx="164.3" cy="79.6" r=".4"/>
<circle cx="159.2" cy="79.6" r=".4"/>
</g>
<g fill="none" stroke="#000" stroke-width=".15">
<path d="M10 10h277v190h-277zM12 12h273v186h-273zM60 10v2M110 10v2M160 10v2M210 10v2M260 10v2M10 60h2M285 60h2M10 110h2M285 110h2M10 160h2"/>
<path d="M177 166h108v32h-108zM189 167.7h.6M189.6 167.2l-.3 .1-.1 .1v1.3M190.1 168.6h.1l-.1 .1M190.1 168.6h-.1l.1 .1M190.1 167.8v.1M190.1 168.6v.1M190.1 167.8h.1l-.1 .1M190.1 167.8h-.1l.1 .1M227.2 167.8l-.9 .9h.9M285 160h2M60 198v2"/>
<path d="M110 198v2M160 198v2M177 194.5h108M177 191.5h108M177 187.5h108M177 181.5h108M182.5 186.3h.1l-.1 .1M182.5 186.3v.1M182.5 185.5v.1M182.5 185.5h.1l-.1 .1M184.7 183.6v.1M184.7 183.6h-.1l.1 .1"/>
<path d="M184.7 182.8v.1M184.7 182.8h-.1l.1 .1M197 191.5v3M197.7 196.6h.8M210 198v2M215.9 184.9v1.5M215.9 185.5l.4-.1 .3 .3v.4l-.1 .2-.2 .1-.4-.1M217.7 193.2h1.2M219.7 192.4a.36 .36 0 0 1 .6 .2 .77 .77 0 0 1-.4 1.2 1 1 0 0 1-.2-1.4zM221.7 192.3a.59 .59 0 0 0-.7 .6v.6l.1 .2 .4 .1 .2-.1 .1-.5-.1-.3h-.5l-.2 .3M260 198v2M261 191.5v6.5"/>
<path d="M268.9 196.6h.8M269 195.5l.3-.4v1.5"/>
</g>
<path d="M197 189.4a.53 .53 0 0 0 0 .7M201.1 188.2l-.2 1.6 .1 .3a.66 .66 0 0 0 .9-.1M213.3 188.2l.5 1.4 .8-1.4-.3 2M228.9 189.1a.57 .57 0 0 0-1 .2l-.1 .5 .1 .2a.57 .57 0 0 0 1-.2M241.9 189.9a.67 .67 0 0 0 1 .1M243.1 188.4a.73 .73 0 0 0-1.1 .3" fill="none" stroke="#000" stroke-width=".4"/>
<path d="M142.6 59.1a2 2 0 0 1 1.4-.6h53a2 2 0 0 1 2 2v72a2 2 0 0 1-2 2h-53a2 2 0 0 1-2-2v-72a2 2 0 0 1 .6-1.4z" fill="none" stroke="#575757" stroke-width=".14"/>
<g font-size="2.8">
<text x="178" y="190.9">Title:</text>
<text x="187.7" y="190.9">SNES</text>
<text x="197.7" y="190.9">&amp;</text>
<text x="202.5" y="190.9">Uzebox</text>
<text x="215.5" y="190.9">Modular</text>
<text x="229.6" y="190.9">Joystick</text>
<text x="243.8" y="190.9">PCB</text>
</g>
<g font-size="2.1">
<text x="178" y="169">Board2Pdf:</text>
<text x="191.7" y="169">Black</text>
<text x="199.1" y="169">And</text>
<text x="204.4" y="169">White</text>
<text x="211.6" y="169">BOT -</text>
<text x="220.3" y="169">Page</text>
<text x="227.1" y="169">2/2</text>
<text x="178" y="184">Sheet:</text>
<text x="186.2" y="184">Black</text>
<text x="193.7" y="184">And</text>
<text x="199" y="184">White</text>
<text x="206.2" y="184">BOT</text>
<text x="178" y="186.7">File:</text>
<text x="184.1" y="186.7">SNES_CONTROLLER.kicad_pcb</text>
<text x="178" y="196.9">KiCad</text>
<text x="178" y="194.1">Size:</text>
<text x="184.7" y="194.1">A4</text>
<text x="185.7" y="196.9">E.D.A.</text>
<text x="193.3" y="196.9">9.0.1</text>
<text x="200" y="194.1">Date:</text>
<text x="207" y="194.1">2025-05-06</text>
<text x="263" y="194.3">Rev:</text>
<text x="263" y="196.9">Id:</text>
<text x="267.1" y="196.9">/1</text>
<text x="269.4" y="194.3">1.5</text>
</g>
<g font-size="1.8">
<text x="35" y="11.9">1</text>
<text x="85" y="11.9">2</text>
<text x="135" y="11.9">3</text>
<text x="185" y="11.9">4</text>
<text x="235" y="11.9">5</text>
<text x="285" y="11.9">6</text>
<text x="10.3" y="35.9">A</text>
<text x="285.4" y="35.9">A</text>
<text x="10.3" y="85.9">B</text>
<text x="285.3" y="85.9">B</text>
<text x="10.3" y="135.9">C</text>
<text x="285.3" y="135.9">C</text>
<text x="10.3" y="185.9">D</text>
<text x="285.3" y="185.9">D</text>
<text x="35" y="199.9">1</text>
<text x="85" y="199.9">2</text>
<text x="135" y="199.9">3</text>
<text x="185" y="199.9">4</text>
<text x="235" y="199.9">5</text>
<text x="285" y="199.9">6</text>
</g>
<g font-size="1.4">
<text x="161.5" y="64">GND</text>
<text x="166.5" y="64">DAT</text>
<text x="171.5" y="64">LAT</text>
<text x="176.5" y="64">CLK</text>
<text x="181.5" y="64">VCC</text>
<text x="161.5" y="70.5">BRN</text>
<text x="166.5" y="70.5">RED</text>
<text x="172" y="70.5">YEL</text>
<text x="176.5" y="70.5">BLU</text>
<text x="181.5" y="70.5">WHT</text>
<text x="153" y="75.3" transform="rotate(90 153 75.3)">LEFT</text>
<text x="189" y="77.5" transform="rotate(-90 189 77.5)">BTN</text>
<text x="189" y="79.3" transform="rotate(-90 189 79.3)">B</text>
<text x="153" y="84.8" transform="rotate(90 153 84.8)">RIGHT</text>
<text x="189" y="89.2" transform="rotate(-90 189 89.2)">START</text>
<text x="153" y="94.7" transform="rotate(90 153 94.7)">R BTN</text>
<text x="189" y="99.7" transform="rotate(-90 189 99.7)">SELECT</text>
<text x="153" y="104.8" transform="rotate(90 153 104.8)">L BTN</text>
<text x="189" y="109.3" transform="rotate(-90 189 109.3)">Y BTN</text>
<text x="153" y="114.7" transform="rotate(90 153 114.7)">X BTN</text>
<text x="189" y="118.1" transform="rotate(-90 189 118.1)">UP</text>
<text x="153" y="124.7" transform="rotate(90 153 124.7)">A BTN</text>
<text x="189" y="129.2" transform="rotate(-90 189 129.2)">DOWN</text>
</g>
</svg>
